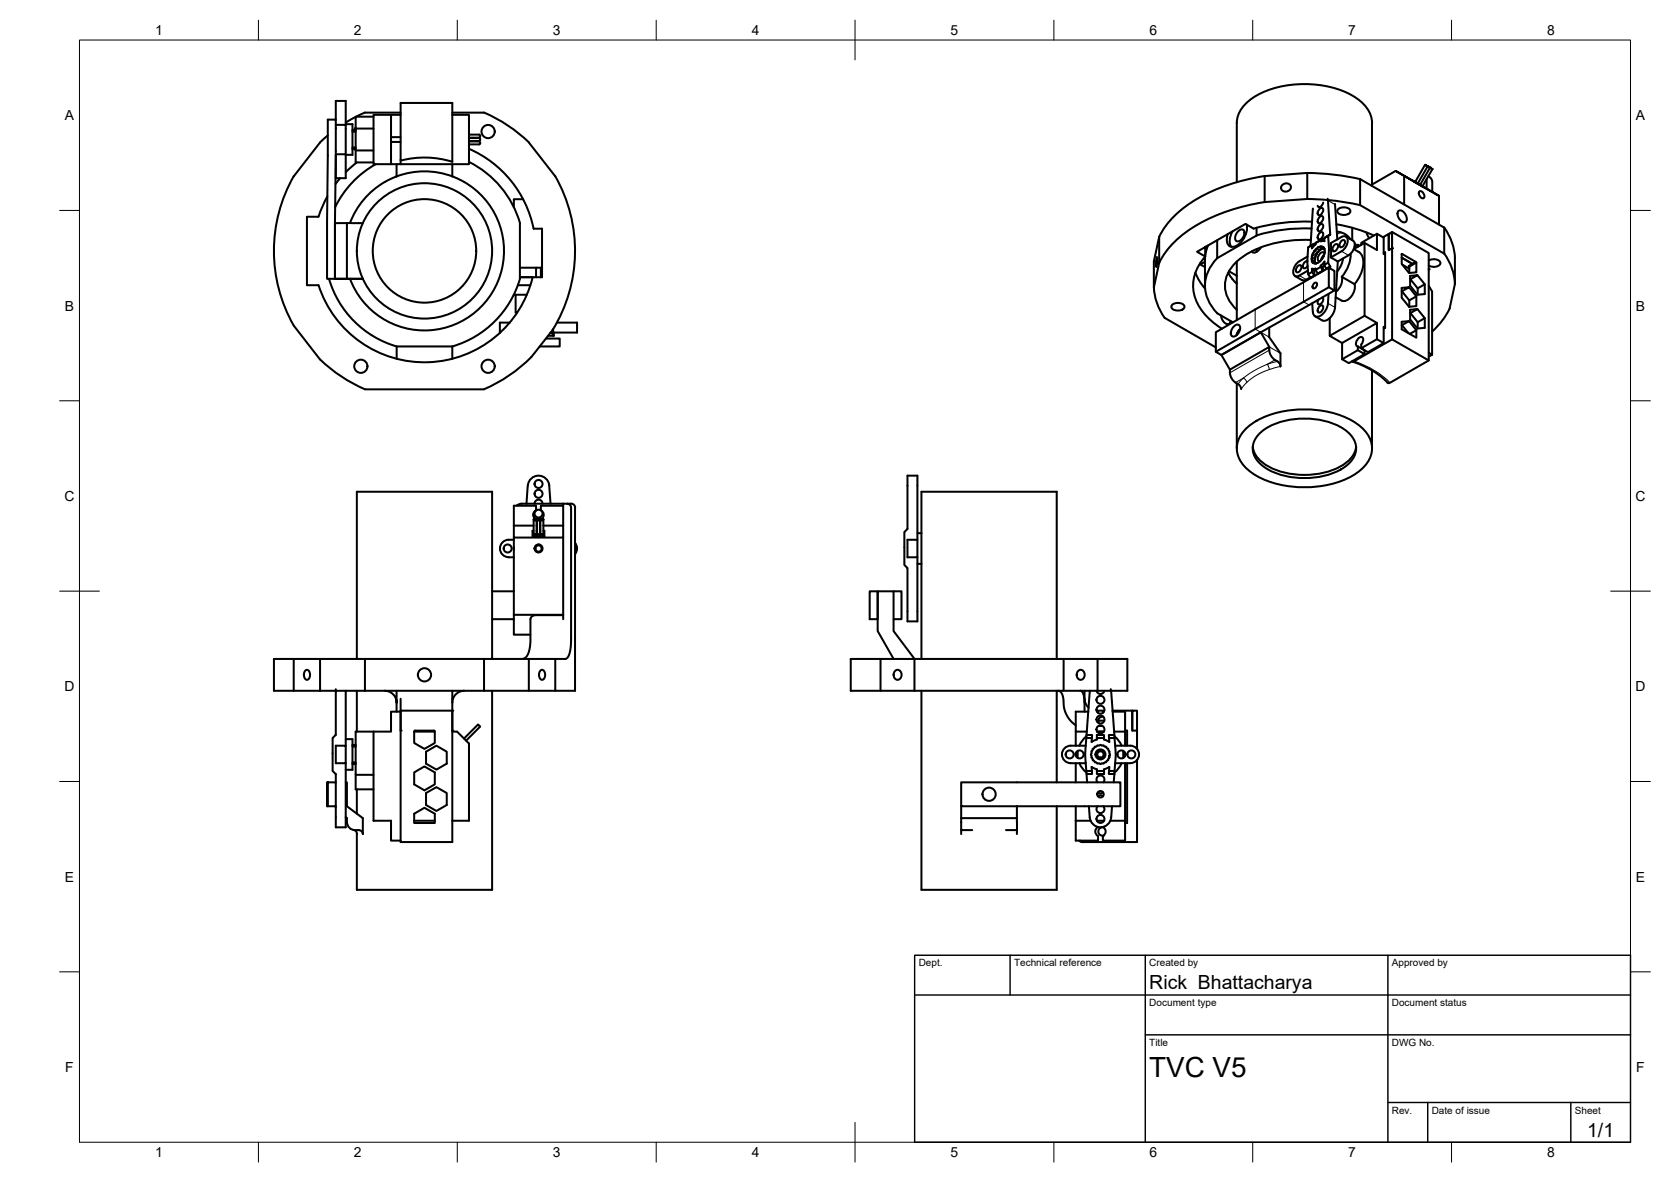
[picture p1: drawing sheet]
<svg xmlns="http://www.w3.org/2000/svg" width="420mm" height="297mm" viewBox="0 0 420 297" stroke-linecap="round" stroke-linejoin="round" font-family="sans-serif">
<!-- layer: Visible -->
<g fill="none" stroke="#000" stroke-width=".51">
<path d="M80.5 35.8l-6.7 8.5a37.9 37.9 0 0 0 0 37.5M82.4 30.1h2l-.2 40h-2zM82.4 34l-1.9 1.8M84.4 31.4h2.5v7.4M84.4 30.1v-4.7h2.5v6M84.4 38.8h2.5v6h-2.5v-5.7M86.9 31.2h1.7v7.7h-1.7M88.6 32.7h.8M88.6 37.5h.8M88.6 32.8h.8M88.6 33.1h.8M88.6 37h.8"/>
<path d="M88.6 37.4h.8M89.4 29.4l-2.5 1.4M89.4 37.8v3h4.5M89.4 32.3h4.5M89.4 37.8h4.5M89.4 32l-.3 .7M93.9 29.3h-4.5v8.5M98.3 28.9h-4.4v12.4h4.4M100.7 35.7h-2.4v5.6h2.4v-15.4h13v14.8a23.3 23.3 0 0 0-13-.3M100.7 34.5h-2.4v1.2M100.7 28.9h-2.4v5.6M100.7 28.3h-8.9l-2.2 1"/>
<path d="M113.7 28.9h4.2v12.4h-17.2M113.7 28.3h8a37.9 37.9 0 0 1 11.3 7.5M117.9 33.8h2.6l.3 .4-.3 .4h-2.6M117.9 34.7h2.6l.3 .3-.3 .4M117.9 35.5h2.6l.3 .4-.3 .4h-2.6M117.9 35.4h2.6M117.9 37.4a28 28 0 0 1 16.3 20.1M133 35.8l6.6 8.5a37.9 37.9 0 0 1-.7 38.7l-5.3 6.8a38.1 38.1 0 0 1-11.9 8h-29.9a38.4 38.4 0 0 1-11.3-7.5l-6.6-8.5M80.1 54.5h-2.9v17.2h2.9a28 28 0 0 0 27.7 19.3 28 28 0 0 0 26.1-21.3h-3.2M82.3 49.4l-1.2 2.5-1 2.6M85.5 44.8l-1.2 1.4M87.2 56.1h-3v14h3h-3"/>
<path d="M89.7 40.8l-2.8 2.5M91.2 56.1h-4v14h4h-4M94.5 41.2a25 25 0 0 0-10.2 10.9M99.7 41.3v3l-1.8 .8a19.7 19.7 0 0 0-9.9 11M99.7 44.3a20 20 0 0 1 14 0M113.7 41.3v3M113.7 44.3l1.8 .8a20 20 0 0 1 4.7 32.8 20 20 0 0 1-32.2-7.9M117.9 40.7a25 25 0 0 1 12.8 15.3v14.1M131.5 50.1h-2.3v2M134.2 57.5h2.1v12.2h-5.1M291.5 59.5l-1.4 6.2v6.5l1.4-6.2M291.5 59.5v6.5"/>
<path d="M309.9 58.1l-.5 1.3a2.99 2.99 0 0 0 .2 2.6M311 45.8v-14.9a8.8 8.8 0 0 1 5.6-7.2 26.6 26.6 0 0 1 24 .7 8.3 8.3 0 0 1 4.4 6.5v15.8M311.4 58.1a.86 .86 0 0 1 1.4 0 2.16 2.16 0 0 1-1.8 2.6 1.44 1.44 0 0 1 0-2.2zM313.4 56.4a4.9 4.9 0 0 1-3.6 5.7 1.8 1.8 0 0 1-1.3-2.6l.2-.7M316 57.2v2l-10 5.7M318 44.2v6.6M318 44.2a43.2 43.2 0 0 0-22.1 9.5 19.4 19.4 0 0 0-4.4 5.8M318 50.8a43.2 43.2 0 0 0-22.1 9.5 19.4 19.4 0 0 0-4.4 5.7M322.3 46.6a1.14 1.14 0 0 1 1.6-.5 1.14 1.14 0 0 1 .5 1.6 1.14 1.14 0 0 1-1.6 .4 1.14 1.14 0 0 1-.5-1.5zM328.7 43.5l-10.7 .7M328.7 43.5v6.5l-10.7 .8M328.7 43.5h2.5a62.2 62.2 0 0 1 10.8 1.5"/>
<path d="M328.7 50l5.1 .3M329.8 57.4a40.9 40.9 0 0 0-13.8 1.8M329.9 55.7a46 46 0 0 0-14.7 1.8l-2-1.2-12.2 7 2 1.2v-2.4M330.1 52.6l-.6 9.2M330.1 52.4v.2M331.7 52.6l.8-.3a1.16 1.16 0 0 1-1 1.7 1.01 1.01 0 0 1 .2-1.4zM331.7 58.6l.8-.2a1.16 1.16 0 0 1-1 1.7 1.01 1.01 0 0 1 .2-1.5zM331.7 56.6l.8-.3a1.16 1.16 0 0 1-1 1.8 1.01 1.01 0 0 1 .2-1.5zM331.7 54.6l.8-.3a1.16 1.16 0 0 1-1 1.8 1.01 1.01 0 0 1 .2-1.5zM332.7 50.9l-.4 .9a.56 .56 0 0 1-.9 .1l-.1-.2M333 59.8v.8h-.9v-.3l-1.3 .8v.3M333.8 49.9l.7 9.1"/>
<path d="M333.9 59.3l.6-.3-1.5 .8 .9-.5 .3 3.3-.3 3.4-.9 .6v-.9l-.9 1.1M334 50.3l4.5 .6 3.5 .6M335.7 51.2l.6 9M336 56.4a38.3 38.3 0 0 1 9.4 2.8M336.1 58.2l2 .5 1.4 1.4M336.4 52.6a2.16 2.16 0 0 1 3.1 .3 1.43 1.43 0 0 1-1.9 1.1 1.27 1.27 0 0 1-1.3-1.1zM338.4 59.4l1.8 1.1a2.37 2.37 0 0 1-.7 3.4l-3.1 1.8M340 57.2v3.2M342 45l21.1 12.2M342 51.5l21.1 12.2M342 45v6.5M343.6 58.4l.7 1.5"/>
<path d="M346.2 58.7v4.1l-3.1-1.7-2.7 1.5a3.5 3.5 0 0 1 2.2 4.8l-.7 2.1-1.3 1.9M347.7 59.6l1.5-.8v4.1l.8-.5v22.9l-9.5 5.5h-.6M350 58.3v4.1M350.9 43l-5.9 3.4M351.6 53a1.43 1.43 0 0 1 1.9 1.1 1.27 1.27 0 0 1-.2 1.8 2.05 2.05 0 0 1-1.7-2.9zM353.1 44.2v7.2M355.8 45.8l1.3 .7M355.8 45.8l-.6-.4 3.1 1.8-.6-.4M355.8 45.8l-4.9-2.8 10.9 6.2-4.1-2.4M355.8 45.7h.1M356.5 46.1l.6 .4M356.9 48.1a1.16 1.16 0 0 1 1.1 1.7 1.16 1.16 0 0 1-1.1-1.7z"/>
<path d="M357.1 46.5l.6 .3M358.3 41.4l.7 .4zM358.3 41.4l-2.5 4.4 .2 .1 .5 .2 2.5-4.3M358.7 45v2.4M358.9 41.8l.7 .3zM359.1 44.3l.6 .4 .4 .7v2.8M359.5 42.1l.7 .4zM359.6 42.1l-2.5 4.4M360.2 42.5l-2.5 4.3M361.8 49.2v7.2M363.1 57.2v6.5M363.2 57.2a14.3 14.3 0 0 1 2.6 7.6"/>
<path d="M82.7 70.1a25 25 0 0 0 17 17M129.2 74l3.3 .1M129.6 74.1v4.5h.4M130.2 71.7h3.2M130.7 67.3h4.1M130.7 70.1a25 25 0 0 1-17 17M136 67.3h-1.2v2.4M136.3 67.3h-.3v2.4M290.1 72.2a14.1 14.1 0 0 0 2.7 7.7M290.9 64.6l.1 1-.3 1.5zM292.8 79.9l12.9 7.4M294.7 76.7a2.16 2.16 0 0 1 3.1 .2 1.43 1.43 0 0 1-1.9 1.1 1.27 1.27 0 0 1-1.4-1.1z"/>
<path d="M300.6 68.5l1.2 2.4 1.2 1.7M301.8 66.4l1.2 .7M303 65.8l-1.2 .6v-.3M303 64.5v7.3M303.1 64.4a10.3 10.3 0 0 0 .2 15l2.4 2.2 1.5 1M303.2 62v1.2M303.8 61.7l-.7 2.4M306 60.4v4.5M306.1 64.9a9.3 9.3 0 0 0 0 13.8l3.9 2.3M307 79.3l.3 1.1 .9 .9 .4 .2 .5-.2 .3-.6M308.8 68.5l1 1.5 1.2 1.3M309 68.2l2 1.1"/>
<path d="M311 65.7v14.7M316.1 62.6l-.2 .7M317.1 62.2l-.8 .9-.6 .3-.5 .1-.5-.3M325.6 69.4l1.8 1M326.3 66.9l.7-.2a1.16 1.16 0 0 1-1 1.7 1.01 1.01 0 0 1 .3-1.5zM328.5 70.3l-.6 .2-.5-.1M328.7 65.9l.2 3 1-.6v-.8l.5 .4 .1 1.4-1 .6M328.7 65.6a1.18 1.18 0 0 0-.9 1.8 .91 .91 0 0 0 1-.6M328.7 65.4v.5M328.8 64.5a5.7 5.7 0 0 0-3.2 2.3 1.94 1.94 0 0 0 0 2.6h.7l.4-.1M328.9 68l-2.2 1.2M329.4 69.7l-.9 .6"/>
<path d="M329.5 61.8l-.6 .4M329.6 60.3a27.9 27.9 0 0 0-17.8 4.7 8.2 8.2 0 0 0-3.5 8.9 9.5 9.5 0 0 0 2.7 4M329.9 61.6l.6-.4-1 .6M329.9 68.3l.6 .9-1 .6-.6-.9M329.9 76.2l.2 2.2a1.14 1.14 0 0 0 .6 1.1 1.14 1.14 0 0 0 1.3-.1 4.3 4.3 0 0 0 1.9-3.2M330 65.7l.8 .4M330.3 66l.3 .2M330.4 71.3l.4-.3a.76 .76 0 0 1 .2 1 .76 .76 0 0 1-.9 .3v-.5zM330.4 67.9h.5M330.5 61.2v.5M330.7 79.5l1.7 1M330.8 66.1v.1"/>
<path d="M330.8 66.1l.1 .1M330.8 67.8l.5 1 1.3-.8M330.8 61.4l-.9 1v-.8l-1 .6-.2 3.2M330.8 67.5h-.9M330.9 62.6l.6-.5 1-.2 .5 .6 .1 .6-.3 1.3-.8 1.2-.6 .4-1 .2-.4-.2-.3-1 .4-1.3zM331.7 77l.8-.2a1.16 1.16 0 0 1-1 1.7 1.01 1.01 0 0 1 .2-1.5zM332.1 66.8v.3l-1.3 .7v-.3M332.1 60.3l.5-.3-1.8 1.1M332.1 66.8l.5 .3v.9M332.1 67.1l.5 .9M332.1 62l.8 .4M332.5 74.7a1.15 1.15 0 0 1-1 1.8l-.2-.4 .2-.8"/>
<path d="M332.6 62.1l.2 .2M332.6 68l-1.3 .8M332.6 60v.6M332.7 62.4l-1 .5-.5 .6-.6 1.3v1.2M332.8 64.5l-.1 .1M332.8 64.4l-.4 .7 .1-.2M332.8 64.1l-.6 1.1M332.9 62.4l.2 .2M333 66.6l.5 .9 1-.5M333 66.7l-.3 .4M333.1 63.7l-.2-.2a1.36 1.36 0 0 0-1.3 .6 1.36 1.36 0 0 0 .1 1.5h.3M333.9 66l.6 1"/>
<path d="M334.1 73.9l-.2 2.3M334.1 67.3v4.9l1.4 .8-18.5 10.5M334.1 72.2l-28.4 16.2M334.3 80v4.4M334.5 67l-1 .5M334.5 67v.5M335.5 61.6l.7-.2a1.16 1.16 0 0 1-1 1.7 1.01 1.01 0 0 1 .3-1.5zM335.5 73v-4.9l-1.4-.8-28.4 16.2v4.9l1.4 .8 9.9-5.7M337.2 60.6l.8-.2a1.16 1.16 0 0 1-1 1.7 1.01 1.01 0 0 1 .2-1.5zM337.3 63.1l-2.7 1.6M337.3 63.1a2.93 2.93 0 0 0 1.4-3.4 .96 .96 0 0 0-1.4-.2l-2.7 1.6v3.6l1.8 1-.7 11.5a3.6 3.6 0 0 1-2.9 3.4l-.4-.1M337.7 65l-.5 1.6-.9 1.6"/>
<path d="M339.6 63.7a8.7 8.7 0 0 1-2.2 5.8M340.6 71.4l-3.2-1.8a3.9 3.9 0 0 1-1.5 3.7M340.6 71.4a3.7 3.7 0 0 1-2.9 4.3l-1.9-1M340.8 61.9l-.1-.7v.7M341.4 61.5l-.8 .5M341.8 61.8l-.4-.3v.5M342.3 61.5v-.5l3.9-2.3 1.7 1v4.1l.4 .2M343.1 61.1v18.3M347.9 63.6l.4-.2v19l-.4 .2M349.2 62.9v-4.1l.8-.5 9.2 5.3v27l-10 5.7-3.8-2.9-2.6-1.5-2.8-1M352.4 73.2l2 2.3v1.6M352.4 63.9l.2-.1-.2 .1v2.4l1.9 2.3 1.8-.2v-2.4"/>
<path d="M352.4 64.8l2.7 1.5M352.5 73.2l1.8-1-1.9 .2v2.4l1.9 2.3 1.8-.2v-2.4M352.6 63.8l3.4 2M352.6 66.5l1.8 1M354.3 72.2l1.8 2.3-1.7 1M354.4 67l1.7-1-.1-.2-1.8 1 .2 1.8M354.6 70.2l1.9 2.3v1.6M354.6 78.7l1.9 2.3v1.6M354.6 70.2l1.8-1-1.8 .1v2.5l1.8 2.3 1.8-.2v-2.5M354.6 78.7l1.8-1-1.8 .1v2.5l1.8 2.3 1.8-.2v-2.4M356.4 69.2l1.8 2.2-1.7 1.1M356.4 77.7l1.8 2.3-1.7 1"/>
<path d="M359.2 71.8l.9 1.5v15.8M359.3 65.5a2.31 2.31 0 0 1 2.8 .3 1.13 1.13 0 0 1-1.4 1.3l-1.4-.4M363.2 63.7a14.3 14.3 0 0 1 2.6 7.7M364.5 77.5a19 19 0 0 1-4.4 5.8M365.8 64.8v6.6l-1.3 6.1M99.7 87.1h14M99.7 87.1v3.1M113.7 87.1v3.1M128.2 81.1h-2.5v2.5h.1M137.3 85.1h3.4v2h-5M138.4 83.6h.5l.1 .8M138.5 83.6h.4"/>
<path d="M138.9 83.6h.1M139.3 83.6v.8h-1.5M140 81.1h5.1v2.5h-6v-.9M310.3 82a.86 .86 0 0 1 1.5 0 2.16 2.16 0 0 1-1.8 2.6 1.44 1.44 0 0 1 0-2.2zM310.7 96.1l1 .7 .4 1M311 96.3v16.4M311.8 82.7l-.5 .5-.4 1M317 83.5l-9.9 5.7 2.1 3.7M317 83.5l2.2 3.7M319.1 82.3v2.4l2.9 4.1v3.3l-.5-1-1-.6M320.6 90.4l-1-1a3.4 3.4 0 0 1-.4-2.2l-10 5.7 .3 1.7 .5 .9 .7 .6M337.5 90.3l3.9-2.3 1.7 1-3.9 2.3z"/>
<path d="M341.4 88v-.9l1.7 .9v1M342.7 87.7v.1M345 93.1v19.6M346.2 85.2l1.7 1-3.9 2.3-1.7-1v-.9l.2-.4a.85 .85 0 0 0 .3-.9 .85 .85 0 0 0-.6-.6 1.62 1.62 0 0 0-1 2.3l.2 .1M346.2 85.2v-4l-8.7 5v4.1M346.2 81.2l-3.1-1.8-8.8 5 3.2 1.8M346.2 85.2l-3.9 2.3M348.3 82.3l-.4-.2v4.1M350 85.3l9.2 5.3M352.4 81.7l1.7 2M352.5 81.7l1.8-1 1.8 2.3M354.3 80.7l-1.9 .2v1.8l3.7 2.2v-1.9l-1.6 .9"/>
<path d="M359.2 88.7l.9 .4M360.1 89.1l-.9 .5M313.5 107.5a22.6 22.6 0 0 1 16.1-4.6 21.5 21.5 0 0 1 12.9 4.6 6.5 6.5 0 0 1 0 10.3 22.6 22.6 0 0 1-16.1 4.6 21.5 21.5 0 0 1-12.9-4.6 6.5 6.5 0 0 1 0-10.3zM315 112.3a7.9 7.9 0 0 0 5.8 5.8 20.1 20.1 0 0 0 17.6-1.8 6.2 6.2 0 0 0 2.6-4M316.8 108.8a17.8 17.8 0 0 1 14-3.4 13.8 13.8 0 0 1 9.1 4.2 4.8 4.8 0 0 1-.7 6.9 17.8 17.8 0 0 1-14 3.5 13.8 13.8 0 0 1-9.1-4.3 4.8 4.8 0 0 1 .7-6.9zM127.9 135.6h1.3M127.9 135.6a2.19 2.19 0 0 0-2.2 2.2 2.19 2.19 0 0 0 2.2 2.2M129.2 132.1v3h12.4v-3h-5M129.2 132.1h5M129.2 135.1v19.4M129.2 137.5v.6M132.4 126.6l.3-4.6a2.7 2.7 0 0 1 2.7-2.5 2.7 2.7 0 0 1 2.7 2.5l.3 4.6"/>
<path d="M134.2 134.1l.3 .3 .4-.3M134.2 133.4h-.3v1.4h3v-1.4h-.3M134.2 130.6v4.2M134.3 130.1a1.3 1.3 0 0 1 .3-1.8 1.3 1.3 0 0 1 1.8 .2 1.3 1.3 0 0 1-.1 1.8M134.4 126.6a1.01 1.01 0 0 1 1-1 1.01 1.01 0 0 1 1 1M134.8 128.2v-1.1h-5.6v5M134.8 128.2a1.3 1.3 0 0 0-.3 2.1l-.2-.2M134.9 130.6h.1M134.9 133.4h.1M134.9 132.1h.1M134.9 130.6v4.2M135 130.6v4.2"/>
<path d="M135 130.6h.1M135 134.1l.4 .3 .4-.3M135.6 136.9l-.7 .2-.3 .7h-.2M135.8 133.4h.1M135.8 132.1h.1M135.8 130.6v4.2M135.9 128.1a1.01 1.01 0 0 1 .3 1.6 1.01 1.01 0 0 1-1.6 0 1.01 1.01 0 0 1 .4-1.5M135.9 130.6v4.2M135.9 130.6h-.1M135.9 134.1l.4 .3 .3-.3M136.6 130.6v4.2M141.6 127.1h-5.6v1.1"/>
<path d="M141.6 126.6h1.3l.5 .3 .2 .6v33.7l-.4 3.1-.7 1.2-73.6 .1v8h11.6M141.6 126.6h-10.4l-.7 .1-.6 .4M141.6 126.6v5.5M141.6 135.1v20.5M142.6 126.6h1M143.6 126.6a1.01 1.01 0 0 1 1 1M144.6 127.6v46h-52.8M144.6 136.4a2.19 2.19 0 0 1 0 2.8M228.2 135.6h2.5v4.4h-2.5zM230.7 135.6v-16.1h-2.5v13.4l-.8 .8v8.3l.8 .7v13.5h2.5v-16.2M230.7 134h1M123.7 148.6h5.5"/>
<path d="M123.7 155.6h5.5M127.9 140h1.3M141.6 154.5h-12.4v5h4.2M141.6 154.6h-6.9l-.7 .2-.5 .3-.1 .5v5.8l-.3 2-.8 1.7-.5 .4-.6 .1M218.7 148.6h2v7h-2zM224.7 148.6h2v7h-2M230.7 141.7h1M73.9 165.6v8M76.7 168.6a.7 .7 0 0 1 .9-.2 .7 .7 0 0 1 .3 .8v.8a.74 .74 0 0 1-.7 .8 .74 .74 0 0 1-.7-.8v-.8zM80.5 173.6h3.9M80.5 165.6v8M84.4 173.2v11.5l-.8 .8v8.2l.8 .8v2.1"/>
<path d="M84.5 173.6h7.3M86.9 173.6v13.8M89.7 165.6v-42h34v42M89.7 173.6v10.3M91.8 165.6v8M96.7 173.6a2.99 2.99 0 0 1 3 3v-3M99.7 176.6v2.2M100.7 178.8h-2.4v5.1h-4.4M113.7 173.6v38h-13v-36M116.7 173.6a3 3 0 0 0-3 3M121.7 165.6v8M123.7 173.6v50h-34v-14"/>
<path d="M133 165.6v8M135.8 168.6a.7 .7 0 0 1 .9-.2 .7 .7 0 0 1 .3 .8v.8a.74 .74 0 0 1-.7 .8 .74 .74 0 0 1-.7-.8v-.8zM139.6 165.6v8M221.4 165.6v8M224.7 165.6l-4-7v-10h4v10l5.3 7-.1 8M225.1 168.6a1.18 1.18 0 0 1 1.5 .4 1.18 1.18 0 0 1-.3 1.6 1.18 1.18 0 0 1-1.6-.5 1.18 1.18 0 0 1 .4-1.5zM231.7 165.6v-42h34v42M231.7 173.6v50h34v-21M265.7 173.6v23M266 173.6l.6 .2 .6 .9 .4 3.4 .8 1.9 .8 1.2 1.3 1.1M267.4 165.6v8M271.1 168.6a1.18 1.18 0 0 1 1.6 .4 1.18 1.18 0 0 1-.4 1.6 1.18 1.18 0 0 1-1.5-.5 1.18 1.18 0 0 1 .3-1.5z"/>
<path d="M271.6 173.6l.5 .2 .3 .6 .3 2.2M272.7 173.6v5.2M272.7 175.6l.4 1.4 .6 .8M273.6 178.8h-3.1v5.1h2.8M274 173.6l-.8 11.1M275.7 173.6a1.01 1.01 0 0 0 1 .8 1.01 1.01 0 0 0 1-.8M275.7 178.6h2M275.8 178.8h.3v.3M276 173.6h-62.1v-8h69.6v8h-4.1M276 173.6h3.3M276 165.6v8M277.6 178.8h-.3v.3"/>
<path d="M279.3 173.2l.9 11.5M279.7 178.6h5v5h1.2M279.8 178.8h3.1v8.6M82.4 196.6v6h-.2v-6h2.2v6h-2M84.4 187.4h2.5v4.4h-2.5zM86.9 191.8v16.1h-2.5v-5.3M86.9 185.7h1.7v7.7h-1.7M86.9 196.6h.3v6l4 3v4l-.2-.6-.7-.4a2.5 2.5 0 0 1-3.1-3l-.3-.3M88.6 192h.8M88.6 187.2h.8M88.6 191.6h.8M88.6 191.9h.8"/>
<path d="M88.6 187.3h.8M88.6 187.6h.8M89.4 194.7v3.7h4.5M89.7 198.4v6.1M93.9 183.9v22.4h4.4v5h2.4M93.9 183.9h-4.5v10.8h4.5M100.7 183.6v-5h13v5M104.1 194.1l2.6-1.5 2.6 1.5v3l-2.6 1.5-2.6-1.5zM104.1 183.7h5.2v3l-2.6 1.5-2.6-1.5zM104.1 183.9h5.2M107.1 188.9l2.6-1.5 2.6 1.5v3l-2.6 1.5-2.6-1.5zM107.1 199.3l2.6-1.5 2.6 1.5v3l-2.6 1.5-2.6-1.5z"/>
<path d="M113.7 183.9h1.2l3 2.9v19.5h-4.2M116.7 185.6l3.5-3.5 .5 .4-3.5 3.6M241.7 196.6h40v6h-40zM269.2 191.8h3.8M269.2 187.4h3.8M269.2 187.4a2.19 2.19 0 0 0-2.2 2.2 2.19 2.19 0 0 0 2.2 2.2M270.5 183.9v3.5M270.5 189.3v.6M270.5 191.8v4.8M271 188.7v1.8M271.4 191.8l.7 1.3 1.1 1M272.9 189.9l.2 3.8h1.5l-.1-.9 1.3 .5"/>
<path d="M272.9 189.3v.6M273.1 193.7l.1 .8h1.4v-.8M273.2 185l-1.1 1.1-.7 1.3M273.2 184.7h1.4v.8M273.2 184.7l-.1 .8M273.2 194.5l.1 2.1M274.8 188.2l1.1-.9 .5 .1 .2-.2 .9 .1 .2 .3 .4 .1 .9 1.2-.1 .3 .2 .5-.4 1.3-.6 .6h-.4l-.3 .3h-1.4l-.3-.3h-.4l-.6-.6-.4-1.3 .2-.5-.1-.3zM275.7 189.3l.2 .9 .8 .4v-.2l-.7-.5v-.7l.4-.3 .5-.1 .4 .3 .2 .6-.3 .6-.8 .1-.5-.4-.2-.6M275.8 193.3v.4h1.8v-.4M275.8 185.5v-.8h1.8v.8M275.8 193.7v.8h1.8v-.8M275.9 183.9h1.6z"/>
<path d="M276 199.1a1.01 1.01 0 0 0 1.4 0M276.2 181.1h1.5M277.1 182.4h-.8M277.4 196.6a1.01 1.01 0 0 0 0-1.4 1.01 1.01 0 0 0-1.4 0 1.01 1.01 0 0 0 0 1.4M277.4 180.1a1.05 1.05 0 0 0-1.1 .5 1.05 1.05 0 0 0 .1 1.2M278.8 185.5l.1 1-1.3-.6v-.4h-1.8v.4l-1.3 .6 .1-1h-1.5l-.2 3.8M278.8 193.7v.8h1.4M280.1 183.9h2.8M280.2 194.5l-.2 2.1M280.2 185l1.1 1.1 .7 1.3M280.2 185.5v-.8h-1.4v.8h1.4l.3 3.8M280.2 193.7v.8"/>
<path d="M280.4 187.4h3.8a2.19 2.19 0 0 1 2.2 2.2 2.19 2.19 0 0 1-2.2 2.2h-3.8M280.5 189.3l-.3 4.4h-1.4l.1-1-1.3 .6M282 191.8l-.7 1.3-1.1 1M282.4 188.7v1.8M282.9 183.6h.5v3.8M282.9 189.3v.6M282.9 191.8v14.5M283.4 191.8v15h-.5M284.7 183.6v-5h1.2v5M285.9 191v20.6h-13.6l-.7-.3M285.9 183.6v4.6M84.2 202.6l.2 .2"/>
<path d="M88.9 208.6a1.01 1.01 0 0 1 .8 .9M104.1 204.5l2.6-1.5 2.6 1.5v2.3h-5.2zM104.1 206.3h5.2M241.7 208.6v1M241.7 202.6v3M252.9 208.6h2.8M255.7 208.6v1M255.7 202.6v3M255.7 208.6v-3h-14v3h2.8M270.5 202.6v8.7h5.6v-1.2a1.3 1.3 0 0 1 0-2.3M270.5 206.3h3.7M271.3 211.3l.5 .2 .6 .1"/>
<path d="M273.8 202.6l.2 2.8M275.8 206.3h1.8M276 202.6a1.01 1.01 0 0 0 0 1.4 1.01 1.01 0 0 0 1.4 0 1.01 1.01 0 0 0 0-1.4M276 200.1a1.01 1.01 0 0 1 1.4 0M277.6 208a1.05 1.05 0 0 0-1.4 1 1.05 1.05 0 0 0 1.4 .9M279.2 206.3h3.7v5h-5.6v-1.2a1.3 1.3 0 0 0 0-2.3M279.4 205.4a2.7 2.7 0 0 1-2.7 2.5 2.7 2.7 0 0 1-2.7-2.5M279.6 202.6l-.2 2.8"/>
<circle cx="122.7" cy="33.1" r="1.66"/>
<circle cx="106.7" cy="63.1" r="13"/>
<circle cx="106.7" cy="63.1" r="17"/>
<circle cx="90.7" cy="92.1" r="1.66"/>
<circle cx="122.7" cy="92.1" r="1.66"/>
<circle cx="127.6" cy="137.8" r="1.01"/>
<circle cx="134.6" cy="130.6" r=".33"/>
<circle cx="135.4" cy="137.8" r=".79"/>
<circle cx="135.4" cy="124.1" r="1.01"/>
<circle cx="135.4" cy="121.6" r="1.01"/>
<circle cx="135.4" cy="137.8" r="1.01"/>
<circle cx="135.5" cy="130.6" r=".33"/>
<circle cx="136.3" cy="130.6" r=".33"/>
<circle cx="106.7" cy="169.6" r="1.66"/>
<circle cx="276.7" cy="175.9" r="1.01"/>
<circle cx="276.7" cy="178.3" r="1.01"/>
<circle cx="248.7" cy="199.6" r="1.66"/>
<circle cx="269" cy="189.6" r="1.01"/>
<circle cx="271.5" cy="189.6" r="1.01"/>
<circle cx="276.7" cy="199.6" r=".81"/>
<circle cx="276.7" cy="183.3" r="1.01"/>
<circle cx="276.7" cy="189.6" r="1.01"/>
<circle cx="276.7" cy="180.8" r="1.01"/>
<circle cx="276.7" cy="189.6" r="1.26"/>
<circle cx="282" cy="189.6" r="1.01"/>
<circle cx="284.5" cy="189.6" r="1.01"/>
<circle cx="276.7" cy="205.8" r="1.01"/>
</g>
<g fill="#000">
<circle cx="349.2" cy="58.8" r=".25"/>
<circle cx="355.8" cy="45.8" r=".25"/>
<circle cx="356.5" cy="46.1" r=".25"/>
<circle cx="357.1" cy="46.5" r=".25"/>
<circle cx="357.7" cy="46.8" r=".25"/>
<circle cx="358.9" cy="41.8" r=".25"/>
<circle cx="359.5" cy="42.1" r=".25"/>
<circle cx="350" cy="62.4" r=".25"/>
<circle cx="359.2" cy="67.7" r=".25"/>
<circle cx="100.7" cy="178.6" r=".25"/>
<circle cx="113.7" cy="178.6" r=".25"/>
<circle cx="100.7" cy="183.6" r=".25"/>
<circle cx="113.7" cy="183.6" r=".25"/>
</g>
<!-- layer: Visible Narrow -->
<g fill="none" stroke="#000" stroke-width=".25">
<path d="M333.9 50.4l1.8 1M337.1 58.4l-.9 .5M349.9 58.4v4.1M315.6 77.8v4.9l3.5 2M326.7 69.2l1.8 1.1M327.8 70.9v4.9l1.4 .9M329.7 65.1l.8 .4M329.8 64.4l.8 .4M329.8 65.6l.1 .1M329.9 64.7l.7 .4M329.9 65.3l.7 .4M330 64.1l.8 .4"/>
<path d="M330 65.7l.7 .4M330.1 63.7l.7 .5M330.1 66h.1M330.3 63.4l.8 .5M330.3 66l.3 .2M330.4 63.1l.8 .4M330.7 62.9l.8 .4M330.9 62.5l.8 .5M331.2 62.4l.8 .5M331.4 62.1l.8 .5M331.7 62.1l.8 .5M332 61.9l.1 .1"/>
<path d="M332.2 62l.6 .4M332.4 61.9h.1M333.9 76.2l1.8 1M334.2 62.3l.5 .3M334.2 62.7l.5 .4M337.3 63.1l1.8 1.1M340.7 61.2l.6 .4M312.6 95l-1.9 1.1M312.6 95l-1.3 1.5M313.5 96.1l-1.4 1.7M318.6 91.5l.4 .6 .1 .8M319.2 88l-10 5.7"/>
<path d="M319.2 87.2l2.8 1.6M320.5 90.5l-5.3 2.7-2.6 1.8M321.2 90.8l-2.6 .8M322 92.1l-4.7 1.5-2.2 1.2-1.6 1.3a1.28 1.28 0 0 0-.9-1.1M340.5 90.8a22.1 22.1 0 0 1 9 5.4"/>
</g>
<!-- layer: BORDER -->
<g fill="none" stroke="#000" stroke-width=".25">
<path d="M20 10.1h390v276.9h-390zM65 5.1v5M115 5.1v5M165 5.1v5M215 5.1v10M265 5.1v5M315 5.1v5M365 5.1v5M15 52.9h5M410 52.9h5M15 100.7h5M410 100.7h5"/>
<path d="M15 148.6h10M405 148.6h10M15 196.4h5M410 196.4h5M15 244.2h5M410 244.2h5M65 287v5M115 287v5M165 287v5M215 282.1v9.9M265 287v5M315 287v5"/>
<path d="M365 287v5"/>
</g>
<!-- layer: TITLEBLOCK -->
<path d="M230 240.1h180v46.9h-180zM230 250h180M254 240.1v9.9M288 240.1v46.9M349 240.1v46.9M288 260.1h122M349 277.1h61M359 277.1v9.9M395 277.1v9.9" fill="none" stroke="#000" stroke-width=".36"/>
<text font-size="7" x="289" y="270.6">TVC V5</text>
<g font-size="4.9">
<text x="289" y="248.5">Rick Bhattacharya</text>
<text x="399.1" y="285.7">1/1</text>
</g>
<g font-size="3.5">
<text x="39" y="8.8">1</text>
<text x="89" y="8.8">2</text>
<text x="139" y="8.8">3</text>
<text x="189" y="8.8">4</text>
<text x="239" y="8.8">5</text>
<text x="289" y="8.8">6</text>
<text x="339" y="8.8">7</text>
<text x="389" y="8.8">8</text>
<text x="16.3" y="30.2">A</text>
<text x="411.3" y="30.2">A</text>
<text x="16.3" y="78">B</text>
<text x="411.3" y="78">B</text>
<text x="16.2" y="125.9">C</text>
<text x="411.2" y="125.9">C</text>
<text x="16.2" y="173.7">D</text>
<text x="411.2" y="173.7">D</text>
<text x="16.3" y="221.6">E</text>
<text x="411.3" y="221.6">E</text>
<text x="16.4" y="269.4">F</text>
<text x="411.4" y="269.4">F</text>
<text x="39" y="290.8">1</text>
<text x="89" y="290.8">2</text>
<text x="139" y="290.8">3</text>
<text x="189" y="290.8">4</text>
<text x="239" y="290.8">5</text>
<text x="289" y="290.8">6</text>
<text x="339" y="290.8">7</text>
<text x="389" y="290.8">8</text>
</g>
<g font-size="2.5">
<text x="231" y="242.9">Dept.</text>
<text x="255" y="242.9">Technical reference</text>
<text x="289" y="242.9">Created by</text>
<text x="350" y="242.9">Approved by</text>
<text x="289" y="252.8">Document type</text>
<text x="350" y="252.8">Document status</text>
<text x="289" y="262.9">Title</text>
<text x="350" y="262.9">DWG No.</text>
<text x="350" y="279.9">Rev.</text>
<text x="360" y="279.9">Date of issue</text>
<text x="396" y="279.9">Sheet</text>
</g>
</svg>
